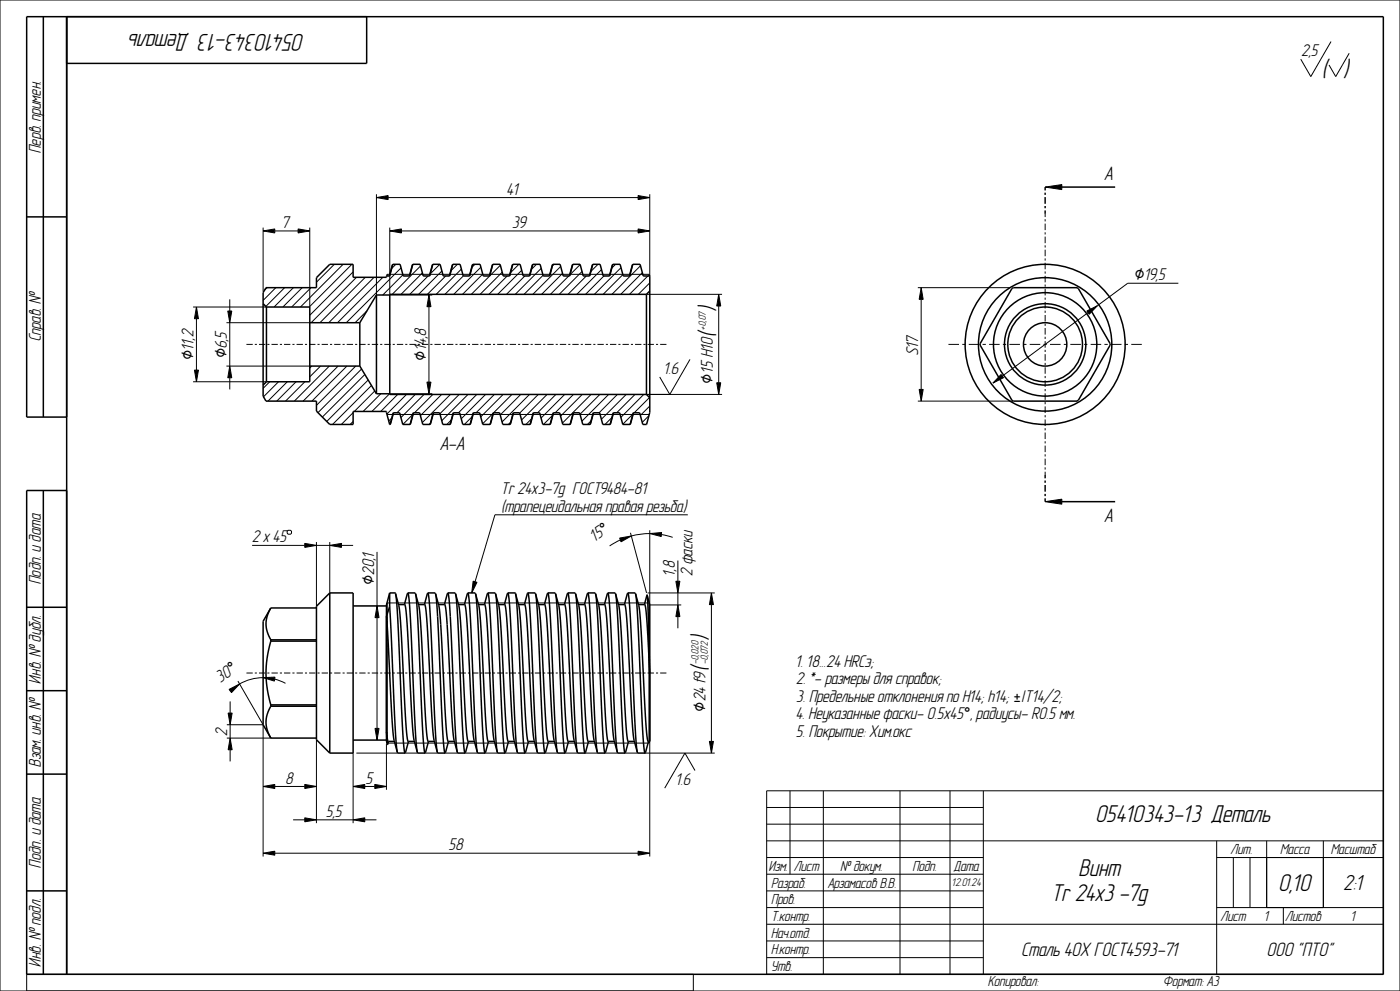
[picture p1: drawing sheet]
<svg xmlns="http://www.w3.org/2000/svg" width="420mm" height="297mm" viewBox="0 0 420 297" stroke-linecap="round" stroke-linejoin="round" font-family="sans-serif">
<g fill="#000">
<path d="M112.9 59.2l3.5-.6v1.2zM191.4 58.6l3.5 .6-3.5 .6zM313.5 56.1l5-.8v1.5zM78.9 69.2l3.5-.6v1.2zM89.4 68.6l3.5 .6-3.5 .6zM116.9 69.2l3.5-.6v1.2zM191.4 68.6l3.5 .6-3.5 .6zM58.9 92l.6 3.5h-1.2zM68.3 93.2h1.2l-.6 3.5zM128.7 88.4l.6 3.5h-1.2zM215.6 88.2l.6 3.5h-1.2zM276.4 86.2l.6 3.5h-1.2z"/>
<path d="M326 93.2l3.2-1.6-2.4 2.6zM58.3 110.9h1.2l-.6 3.5zM68.9 109.7l.6 3.5h-1.2zM128.1 114.5h1.2l-.6 3.5zM215 114.7h1.2l-.6 3.5zM300.3 112.2l.7 1-3.1 1.6zM275.8 116.7h1.2l-.6 3.5zM194.9 159.9l3.6-.3-.1 1.2zM313.5 150.3l5-.7v1.5zM91.4 162.9l3.5 .6-3.5 .6zM98.9 163.5l3.5-.6v1.2zM141.9 174.2l1.2 .3-1.6 3.2z"/>
<path d="M185.9 161.3l3.5-.7-3.1 1.8zM202.8 174.2h1.2l-.6 3.5zM213.4 177.7l.6 3.5h-1.2zM113.1 181.6l.6 3.5h-1.2zM203.4 181.3l.6 3.5h-1.2zM68.4 213.7h1.2l-.6 3.5zM68.7 206.6l3.2-1.6-2.5 2.6zM78.9 203.1l3.6-.2-.2 1.2zM69 221.2l.6 3.5h-1.2zM78.9 235.7l3.5-.6v1.2zM91.4 235.1l3.5 .6-3.5 .6zM105.9 235.7l3.5-.6v1.2z"/>
<path d="M112.5 218.3h1.2l-.6 3.5zM112.4 235.1l3.5 .6-3.5 .6zM212.8 222.2h1.2l-.6 3.5zM78.9 255.7l3.5-.6v1.2zM91.4 245.1l3.5 .6-3.5 .6zM105.9 245.7l3.5-.6v1.2zM191.4 255.1l3.5 .6-3.5 .6z"/>
</g>
<g fill="none" stroke="#000" stroke-width=".3">
<path d="M0 0h420v297h-420zM399.3 12.5l-6.1 10.5-3-5.3M404.8 16l-4.1 7-2-3.5M112.9 59.2l3.5-.6v1.2zM112.9 58.2v30.2M116.4 59.2h75M191.4 58.6l3.5 .6-3.5 .6zM194.9 58.2v24.6M313.5 56.1l5-.8v1.5zM78.9 69.2l3.5-.6v1.2zM78.9 68.2v19.2M82.4 69.2h7"/>
<path d="M89.4 68.6l3.5 .6-3.5 .6zM92.9 68.2v23.8M100.3 79.2l-5.4 5.4M102.9 79.2l-12.8 12.8M105.6 79.2l-12.8 12.8M116.9 69.2l3.5-.6v1.2zM116.9 68.2v20M118.8 79.2l-1.3 1.3M120.4 69.2h71M124 79.2l-.2 .3M126.2 79.7l-8.5 8.5M131.9 79.2l-2.8 2.9"/>
<path d="M137.2 79.2l-1.9 1.9M142.5 79.2l-.9 .9M150.1 79.5l-8.7 8.7M155.7 79.2l-2.5 2.5M160.9 79.2l-1.5 1.5M166.2 79.2l-.5 .5M168.2 79.9l-8.3 8.3M174.1 79.3l-3.1 3M179.4 79.2l-2.1 2.1M184.7 79.2l-1.2 1.2M189.9 79.2l-.1 .2M191.4 68.6l3.5 .6-3.5 .6z"/>
<path d="M192.1 79.6l-8.5 8.6M313.5 64.1v.9M313.5 65.7v.7M313.5 67v2M313.5 69.6v.7M313.5 70.9v2M313.5 73.5v.7M313.5 74.8v2M313.5 77.4v.7M313.5 78.7v2M57.9 92h22M58.9 92l.6 3.5h-1.2z"/>
<path d="M58.9 95.5v15.4M67.9 96.7h25M68.3 93.2h1.2l-.6 3.5zM68.9 89.7v3.5M68.9 96.7v13M80.1 86.2l-.7 .8M82.7 86.2l-3.8 3.8M85.4 86.2l-5.6 5.6M88 86.2l-5.8 5.8M90.7 86.2l-5.8 5.8M93.3 86.2l-5.8 5.8M105.9 81.5l-13 13"/>
<path d="M106.9 83.1l-13.6 13.6M109.6 83.1l-13.6 13.6M110.1 93.2l-3.6 3.5M112.2 83.1l-13.6 13.6M114.9 83.1l-13.6 13.6M116.1 82.2h78.7M116.9 88.4h12.8M120.3 80.3l-16.4 16.4M120.9 82.4l-6.1 6M126.7 81.8l-6.4 6.4M128.4 82.7l-5.5 5.5M128.7 88.4l.6 3.5h-1.2z"/>
<path d="M128.7 91.9v22.6M132.6 81.2l-7 7M133.7 82.7l-5.5 5.5M138.4 80.6l-7.6 7.6M139 82.7l-5.5 5.5M144.3 80.1l-8.2 8.1M144.8 82.2l-6 6M150.7 81.6l-6.7 6.6M152.2 82.7l-5.5 5.5M156.5 81l-7.2 7.2M157.4 82.7l-5.5 5.5M162.4 80.4l-7.8 7.8"/>
<path d="M162.9 82.5l-5.7 5.7M168.8 81.9l-6.3 6.3M170.6 82.7l-5.5 5.5M174.6 81.4l-6.8 6.8M175.9 82.7l-5.5 5.5M180.5 80.8l-7.5 7.4M181.2 82.7l-5.5 5.5M186.3 80.2l-8 8M186.9 82.3l-6 5.9M192.7 81.7l-6.5 6.5M193.9 88.2h22.7M194.4 82.7l-5.5 5.5"/>
<path d="M194.9 84.8l-3.4 3.4M215.6 88.2l.6 3.5h-1.2zM215.6 91.7v23M275.4 86.2h27.7M276.4 86.2l.6 3.5h-1.2zM276.4 89.7v27M313.5 81.4v.6M313.5 82.7v1.9M313.5 85.3v.6M313.5 86.6v1.9M313.5 89.2v.6M313.5 90.5v1.9"/>
<path d="M313.5 93.1v.7M313.5 94.4v2M313.5 97v.7M313.5 98.3v2M326 93.2l3.2-1.6-2.4 2.6zM326.4 93.7l-25.7 19M353.5 84.9h-15.2l-9.1 6.7M57.9 114.4h22M58.3 110.9h1.2l-.6 3.5zM67.9 109.7h25M68.9 109.7l.6 3.5h-1.2zM68.9 113.2v3.5"/>
<path d="M73.9 103.2h1.9M76.4 103.2h.7M77.7 103.2h1.9M80.2 103.2h.6M80.9 114.4l-2 2M81.5 103.2h1.8M83.6 114.4l-4.5 4.5M84 103.2h.6M85.2 103.2h1.9M86.2 114.4l-5.8 5.8M87.7 103.2h.7M88.8 114.4l-5.8 5.8"/>
<path d="M89 103.2h1.9M91.5 114.4l-5.8 5.8M91.5 103.2h.6M92.7 103.2h1.9M93.5 109.7l-.6 .6M95.3 103.2h.6M96.2 109.7l-3.3 3.2M96.5 103.2h1.9M98.8 109.7l-10.5 10.5M99 103.2h.6M100.3 103.2h1.8M101.4 109.7l-10.5 10.5"/>
<path d="M102.8 103.2h.6M104 103.2h1.9M104.1 109.7l-10.5 10.5M106.5 103.2h.7M106.7 109.7l-11.8 11.8M107.8 103.2h1.9M108.5 110.6l-13.1 13.1M109.5 112.2l-12.8 12.8M110.3 103.2h.6M110.5 113.9l-12.5 12.4M111.4 115.5l-11.6 11.7M111.5 103.2h1.9"/>
<path d="M112.4 117.2l-6.1 6.1M114.1 103.2h.6M114.2 118l-5.3 5.3M115.3 103.2h1.9M116.9 118l-5.3 5.3M116.9 118h12.8M117.8 103.2h.6M119.1 103.2h1.9M119.3 118.2l-5.1 5.1M121.6 103.2h.6M121.9 118.2l-5.8 5.9M122.8 103.2h1.9"/>
<path d="M124.6 118.2l-5.5 5.5M125.3 103.2h.7M126.6 103.2h1.9M127.2 118.2l-6.9 6.9M128.1 114.5h1.2l-.6 3.5zM129.1 103.2h.6M129.9 118.2l-5.5 5.5M130.3 103.2h1.9M132.5 118.2l-6.4 6.4M132.9 103.2h.6M134.1 103.2h1.9M135.1 118.2l-8.4 8.5"/>
<path d="M136.6 103.2h.6M137.8 118.2l-5.8 5.8M137.9 103.2h1.9M140.4 103.2h.6M140.4 118.2l-7.9 7.9M141.6 103.2h1.9M143 118.2l-5.5 5.5M144.1 103.2h.7M145.4 103.2h1.9M145.7 118.2l-7.3 7.3M147.9 103.2h.6M148.3 118.2l-5.5 5.5"/>
<path d="M149.2 103.2h1.8M150.9 118.2l-6.7 6.7M151.7 103.2h.6M152.9 103.2h1.9M153.6 118.2l-5.5 5.5M155.4 103.2h.6M156.2 118.2l-6.1 6.2M156.7 103.2h1.9M158.9 118.2l-8.3 8.2M159.2 103.2h.6M160.4 103.2h1.9M161.5 118.2l-5.6 5.6"/>
<path d="M162.9 103.2h.7M164.1 118.2l-7.6 7.7M164.2 103.2h1.9M166.7 103.2h.6M166.8 118.2l-5.5 5.5M168 103.2h1.8M169.4 118.2l-7.1 7.1M170.5 103.2h.6M171.7 103.2h1.9M172 118.2l-5.5 5.5M174.2 103.2h.7M174.7 118.2l-6.5 6.5"/>
<path d="M175.5 103.2h1.9M177.3 118.2l-8.6 8.6M178 103.2h.6M179.2 103.2h1.9M179.9 118.2l-5.9 5.9M181.8 103.2h.6M182.6 118.2l-8 8M183 103.2h1.9M185.2 118.2l-5.5 5.5M185.5 103.2h.6M186.8 103.2h1.8M187.9 118.2l-7.5 7.5"/>
<path d="M189.3 103.2h.6M190.5 118.2l-5.5 5.5M190.5 103.2h1.9M193 103.2h.7M193.1 118.2l-6.8 6.9M193.9 118.2h22.7M194.3 103.2h1.9M194.9 119.1l-4.6 4.6M196.8 103.2h.6M198 103.2h1.9M207 107.7l-6.1 10.5-3-5.2M215 114.7h1.2l-.6 3.5z"/>
<path d="M275.8 116.7h1.2l-.6 3.5zM284.5 103.2h3.2M288.7 103.2h1M290.6 103.2h3.2M294.8 103.2h1M296.7 103.2h3.2M300.3 112.2l.7 1-3.1 1.6zM300.9 103.2h.9M302.8 103.2h3.2M307 103.2h.9M308.9 103.2h3.2M313.1 103.2h.9"/>
<path d="M313.5 100.9v.7M313.5 102.2v2M313.5 104.8v.7M313.5 106.1v2M313.5 108.8v.6M313.5 110.1v1.9M313.5 112.7v.6M313.5 114v1.9M313.5 116.6v.6M313.5 117.9v1.9M315 103.2h3.2M319.1 103.2h1"/>
<path d="M321.1 103.2h3.2M325.2 103.2h1M327.2 103.2h3.2M331.3 103.2h1M333.3 103.2h3.1M337.4 103.2h1M339.4 103.2h3.1M105.9 123.7l-3.5 3.5M105.9 126.3l-.9 .9M116.1 124.2h78.7M117.6 125.2l-1 1M123.8 124.2l-2.9 3"/>
<path d="M129.1 126.8l-.3 .4M135.4 125.9l-1.4 1.3M141.7 124.9l-2.4 2.3M147.9 123.9l-3.1 3.1M153.2 126.5l-.7 .7M159.5 125.5l-1.7 1.7M165.8 124.5l-2.8 2.7M171.1 127.1l-.2 .1M177.3 126.1l-1.1 1.1M183.6 125.1l-2.1 2.1M189.9 124.1l-3.1 3.1M194.7 124.6l-2 2"/>
<path d="M194.9 121.7l-2.8 2.8M275.4 120.2h28.6M313.5 120.5v.6M313.5 121.8v2M313.5 124.4v.7M313.5 125.7v2M313.5 128.3v.7M313.5 129.6v2M313.5 132.2v.7M313.5 133.5v2M313.5 136.2v.6M313.5 137.5v1.9"/>
<path d="M86.4 158.9h.8l.3 .3v.6l-.3 .3h-.8l-.3-.3v-.6zM189.1 159.7l4.9 18M194.9 159.9l3.6-.3-.1 1.2zM194.9 159.9l-2.8 .2-2.7 .5M194.9 158.9v22.4h9.5M206.3 154.3h-57.8l-6 20M313.5 150.3l5-.7v1.5zM313.5 140.1v.6M313.5 141.4v.9M75.6 163.5h15.8M91.4 162.9l3.5 .6-3.5 .6zM94.9 162.5v19.2"/>
<path d="M94.9 163.5h4M98.9 163.5l3.5-.6v1.2zM98.9 162.5v15.2M102.4 163.5h3.5M113.1 165.4v16.2M141.9 174.2l1.2 .3-1.6 3.2zM185.9 161.3l3.5-.7-3.1 1.8zM186.1 161.8l-3.2 1.8M194.3 177.7h20.1M198.4 160.2l3.4 .8M202.8 174.2h1.2l-.6 3.5zM203.4 168v6.2"/>
<path d="M203.4 177.7v3.6M213.4 177.7l.6 3.5h-1.2zM113.1 181.6l.6 3.5h-1.2zM113.1 185.1v33.2M116.1 180.7h3.2M119.4 180.7h5.9M125.4 180.7h5.9M131.4 180.7h5.9M137.4 180.7h5.9M143.4 180.7h5.9M149.4 180.7h29.9M179.4 180.7h5.9"/>
<path d="M185.4 180.7h9.4M203.4 181.3l.6 3.5h-1.2zM203.4 184.8v3.5M213.4 181.2v41M68 217.2h10.9v39.5M68.4 213.7h1.2l-.6 3.5zM68.7 206.6l3.2-1.6-2.5 2.6zM69 210.2v3.5M69 217.2v4M71.4 204.1l7.5 13M73.9 201.7h1.9M76.4 201.7h.7"/>
<path d="M77.7 201.7h1.9M78.9 203.1l3.6-.2-.2 1.2zM78.9 203.1a14.1 14.1 0 0 0-7 1.9M80.2 201.7h.6M81.5 201.7h1.8M82.4 203.5l3.2 1.3M84 201.7h.6M85.2 201.7h1.9M87.7 201.7h.7M89 201.7h1.9M91.5 201.7h.6M92.7 201.7h1.9"/>
<path d="M95.3 201.7h.6M96.5 201.7h1.9M99 201.7h.6M100.3 201.7h1.8M102.8 201.7h.6M104 201.7h1.9M106.5 201.7h.7M107.8 201.7h1.9M110.3 201.7h.6M111.5 201.7h1.9M112.5 218.3h1.2l-.6 3.5zM114.1 201.7h.6"/>
<path d="M115.3 201.7h1.9M117.8 201.7h.6M119.1 201.7h1.9M121.6 201.7h.6M122.8 201.7h1.9M125.3 201.7h.7M126.6 201.7h1.9M129.1 201.7h.6M130.3 201.7h1.9M132.9 201.7h.6M134.1 201.7h1.9M136.6 201.7h.6"/>
<path d="M137.9 201.7h1.9M140.4 201.7h.6M141.6 201.7h1.9M144.1 201.7h.7M145.4 201.7h1.9M147.9 201.7h.6M149.2 201.7h1.8M151.7 201.7h.6M152.9 201.7h1.9M155.4 201.7h.6M156.7 201.7h1.9M159.2 201.7h.6"/>
<path d="M160.4 201.7h1.9M162.9 201.7h.7M164.2 201.7h1.9M166.7 201.7h.6M168 201.7h1.8M170.5 201.7h.6M171.7 201.7h1.9M174.2 201.7h.7M175.5 201.7h1.9M178 201.7h.6M179.2 201.7h1.9M181.8 201.7h.6"/>
<path d="M183 201.7h1.9M185.5 201.7h.6M186.8 201.7h1.8M189.3 201.7h.6M190.5 201.7h1.9M193 201.7h.7M194.3 201.7h1.9M196.8 201.7h.6M198 201.7h1.9M68 221.2h13.2M69 221.2l.6 3.5h-1.2zM69 224.7v3.5"/>
<path d="M78.9 235.7l3.5-.6v1.2zM82.4 235.7h9M91.4 235.1l3.5 .6-3.5 .6zM94.9 221.7v25M105.9 235.7l3.5-.6v1.2zM105.9 225.7v21M106.9 225.7h12.4M109.4 235.7h3M112.4 235.1l3.5 .6-3.5 .6zM115.9 223v13.7M116.1 222.7h2.4M118.6 222.7h5.9"/>
<path d="M121.5 225.7h3.8M124.6 222.7h5.9M127.5 225.7h3.8M130.6 222.7h5.9M133.5 225.7h3.8M136.6 222.7h5.9M139.5 225.7h3.8M142.6 222.7h5.9M145.5 225.7h3.8M148.6 222.7h5.9M151.5 225.7h3.8M154.6 222.7h5.9"/>
<path d="M157.5 225.7h3.8M160.6 222.7h5.9M163.5 225.7h3.8M166.6 222.7h5.9M169.5 225.7h3.8M172.6 222.7h5.9M175.5 225.7h3.8M178.6 222.7h5.9M181.5 225.7h3.8M184.6 222.7h5.9M187.5 225.7h3.8M190.6 222.7h4.2"/>
<path d="M193.5 225.7h20.9M194.9 222.1v34.6M208.5 230.9l-3-5.2-6.1 10.5M212.8 222.2h1.2l-.6 3.5zM230 237h185v55h-185zM237 237v25M247 237v55M270 237v55M285 237v55M295 237v55M78.9 255.7l3.5-.6v1.2zM82.4 255.7h109"/>
<path d="M87.9 245.7h3.5M91.4 245.1l3.5 .6-3.5 .6zM94.9 245.7h11M105.9 245.7l3.5-.6v1.2zM109.4 245.7h3.5M191.4 255.1l3.5 .6-3.5 .6zM230 242h65M230 247h65M230 252h185M230 257h65M365 257h50M365 252v40"/>
<path d="M370 257v15M375 257v15M380 252v20M397 252v20M230 262h65M230 267h65M230 272h65M230 277h185M365 272h50M385 272v5M8 297v-5h200v5M230 282h65"/>
<path d="M230 287h65"/>
</g>
<g fill="none" stroke="#000" stroke-width=".45">
<path d="M13 5v120M20 5v287M110 5v14h-90M313.5 56.1v1M313.5 57.7v.7M313.5 59.1v2M318.5 56.1h16M8 65h12M117.8 79.2l-.9 3.5h-.9l-.1 .4h-10v-3.9h-7l-4 4v3h-15.1l-.9 1.5v31l.9 1.5h15.1v3l4 4h7v-3.9h10l1.1 3.9M117.8 79.2l-1 3.5M117.8 79.2h2.2l1 3.5h1.9l.9-3.5M123.8 79.2l-1 3.5"/>
<path d="M123.8 79.2h2.2l1 3.5h1.9l.9-3.5M129.8 79.2l-1 3.5M129.8 79.2h2.2l1 3.5h1.9l.9-3.5M135.8 79.2l-1 3.5M135.8 79.2h2.2l1 3.5h1.9l.9-3.5M141.8 79.2l-1 3.5M141.8 79.2h2.2l1 3.5h1.9l.9-3.5M147.8 79.2l-1 3.5M147.8 79.2h2.2l1 3.5h1.9l.9-3.5M153.8 79.2l-1 3.5M153.8 79.2h2.2l1 3.5h1.9l.9-3.5M159.8 79.2l-1 3.5"/>
<path d="M159.8 79.2h2.2l1 3.5h1.9l.9-3.5M165.8 79.2l-1 3.5M165.8 79.2h2.2l1 3.5h1.9l.9-3.5M171.8 79.2l-1 3.5M171.8 79.2h2.2l1 3.5h1.9l.9-3.5M177.8 79.2h2.2l1 3.5h1.9l.9-3.5M177.8 79.2l-1 3.5M183.8 79.2h2.2l1 3.5h1.9l.9-3.5M183.8 79.2l-1 3.5M189.8 79.2h2.2l1 3.5 1.9 .1v40.8l-.9 3.6h-1.2l-.9-3.5h-1.9l-1 3.5M189.8 79.2l-1 3.5M313.5 61.7v.7"/>
<path d="M313.5 63.1v1M78.9 91l1 1M79.9 92v22.4M79.9 92h13v22.4h-13M92.9 96.7h15M107.9 96.7v13M112.9 88.4l-5 8.3M112.9 88.4v29.6M112.9 88.4h4M116.1 82.2v.5M193.9 88.2h-77v30h77M193.9 88.2v30"/>
<path d="M194.8 82.2v.5M194.9 82.7h-.1M194.9 87.2l-1 1M303.6 86.4l.4-.2h19.1l.4 .2 9.5 16.7-9.5 16.9-.4 .2h-19.1l-.4-.2-9.6-16.7zM79.9 114.4l-1 1M92.9 109.7h15M107.9 109.7l5 8.3M112.9 118h4M193.9 118.2l1 1M20 125h-12v-120h407v287h-407v-145h12M117 127.2l1-3.5h1.9l.9 3.5h2.2M118 123.7l-1 3.5"/>
<path d="M123 127.2l1-3.5h1.9l.9 3.5h2.2M124 123.7l-1 3.5M129 127.2l1-3.5h1.9l.9 3.5h2.2M130 123.7l-1 3.5M135 127.2l1-3.5h1.9l.9 3.5h2.2M136 123.7l-1 3.5M141 127.2l1-3.5h1.9l.9 3.5h2.2M142 123.7l-1 3.5M147 127.2l1-3.5h1.9l.9 3.5h2.2M148 123.7l-1 3.5M153 127.2l1-3.5h1.9l.9 3.5h2.2M154 123.7l-1 3.5"/>
<path d="M159 127.2l1-3.5h1.9l.9 3.5h2.2M160 123.7l-1 3.5M165 127.2l1-3.5h1.9l.9 3.5h2.2M166 123.7l-1 3.5M171 127.2l1-3.5h1.9l.9 3.5h2.2M172 123.7l-1 3.5M177 127.2l1-3.5h1.9l.9 3.5h2.2M178 123.7l-1 3.5M183 127.2l1-3.5h1.9l.9 3.5h2.2M184 123.7l-1 3.5M190 123.7l-1 3.5M13 147v145"/>
<path d="M313.5 142.3v1M313.5 144v.7M313.5 145.3v2M313.5 148v.7M313.5 149.3v1M318.5 150.3h16M98.9 177.7l-4 4v40l4 4M98.9 177.7h7v48h-7M98.9 177.7v48M116.9 177.7h1.6l.2 .3M116.9 177.7l-1 3.6v40.8l.3 1.1M116.9 177.7v4"/>
<path d="M118.7 178a952 952 0 0 1 2.2 42.3l.3 4.4 .3 1M118.7 178l1 3.9 .4 3.3 2 35.6 .3 1.4h1.9M122.3 177.7l.1 .1a570.6 570.6 0 0 1 2 37.2l.8 10.4M122.3 177.7l-1 3.5M122.3 177.7h2.2l.2 .3M124.7 178a952 952 0 0 1 2.2 42.3l.3 4.4 .3 1M124.7 178l1 3.9 .4 3.3 2 35.6 .3 1.4h1.9M128.3 177.7l.1 .1a570.6 570.6 0 0 1 2 37.2l.8 10.4M128.3 177.7l-1 3.5M128.3 177.7h2.2l.2 .3M130.7 178l1.1 4.3 .6 8.4a476.9 476.9 0 0 0 1.9 31l.2 .5h1.8M130.7 178l.6 6.3 .7 17.4a237.1 237.1 0 0 0 1.4 23.9l.1 .1"/>
<path d="M134.3 177.7a27.9 27.9 0 0 1 .8 7.3l.8 18.6a258.9 258.9 0 0 0 1.3 21.8M134.3 177.7l-1 3.5M134.3 177.7h2.2l.2 .3M136.7 178a952 952 0 0 1 2.2 42.3l.3 4.4 .3 1M136.7 178l1 3.9 .4 3.3 2 35.6 .3 1.4h1.9M140.3 177.7l.1 .1a570.6 570.6 0 0 1 2 37.2l.8 10.4M140.3 177.7l-1 3.5M140.3 177.7h2.2l.2 .3M142.7 178a952 952 0 0 1 2.2 42.3l.3 4.4 .3 1M142.7 178l1 3.9 .4 3.3 2 35.6 .3 1.4h1.9M146.3 177.7l.1 .1a570.6 570.6 0 0 1 2 37.2l.8 10.4M146.3 177.7l-1 3.5"/>
<path d="M146.3 177.7h2.2l.2 .3M148.7 178l1 3.9 .4 3.3 2 35.6 .3 1.4h1.9M148.7 178a952 952 0 0 1 2.2 42.3l.3 4.4 .3 1M152.3 177.7h2.2l.2 .3M152.3 177.7l.1 .1a570.6 570.6 0 0 1 2 37.2l.8 10.4M152.3 177.7l-1 3.5M154.7 178l1 3.9 .4 3.3 2 35.6 .3 1.4h1.9M154.7 178a952 952 0 0 1 2.2 42.3l.3 4.4 .3 1M158.3 177.7l-1 3.5M158.3 177.7l.1 .1a570.6 570.6 0 0 1 2 37.2l.8 10.4M158.3 177.7h2.2l.2 .3M160.7 178l1 3.9 .4 3.3 2 35.6 .3 1.4h1.9"/>
<path d="M160.7 178a952 952 0 0 1 2.2 42.3l.3 4.4 .3 1M164.3 177.7l.1 .1a570.6 570.6 0 0 1 2 37.2l.8 10.4M164.3 177.7l-1 3.5M164.3 177.7h2.2l.2 .3M166.7 178l1 3.9 .4 3.3 2 35.6 .3 1.4h1.9M166.7 178a952 952 0 0 1 2.2 42.3l.3 4.4 .3 1M170.3 177.7l.1 .1a570.6 570.6 0 0 1 2 37.2l.8 10.4M170.3 177.7l-1 3.5M170.3 177.7h2.2l.2 .3M172.7 178l1 3.9 .4 3.3 2 35.6 .3 1.4h1.9M172.7 178a952 952 0 0 1 2.2 42.3l.3 4.4 .3 1M176.3 177.7l.1 .1a570.6 570.6 0 0 1 2 37.2l.8 10.4"/>
<path d="M176.3 177.7l-1 3.5M176.3 177.7h2.2l.2 .3M178.7 178a952 952 0 0 1 2.2 42.3l.3 4.4 .3 1M178.7 178l1 3.9 .4 3.3 2 35.6 .3 1.4h1.9M182.3 177.7l.1 .1a570.6 570.6 0 0 1 2 37.2l.8 10.4M182.3 177.7l-1 3.5M182.3 177.7h2.2l.2 .3M184.7 178a952 952 0 0 1 2.2 42.3l.3 4.4 .3 1M184.7 178l1 3.9 .4 3.3 2 35.6 .3 1.4h1.9M188.3 177.7l.1 .1a346 346 0 0 1 1.7 30.5l.6 12 .5 5.1M188.3 177.7h2.2l.2 .3M188.3 177.7l-1 3.5"/>
<path d="M190.7 178a952 952 0 0 1 2.2 42.3l.3 4.4 .3 1M190.7 178l1 3.9 .3 2.3 1.8 33.8 .5 3.8 .1 .4h.5M194.2 178.4l-.9 2.8M194.2 178.4l.7 23.3M194.2 178.4l.7 2.9v40.9M8 182h12M81.2 182.2a8.6 8.6 0 0 0 0 9.6M81.2 192.1a32.3 32.3 0 0 0 0 19.2M81.2 182.2l-2.3 4v31l2.3 4M81.2 191.8v.3M81.2 192.1h13.7M81.2 191.8h13.7"/>
<path d="M81.2 182.2h13.7M105.9 181.6h10M116.1 180.7v42M116.9 181.7l-.9 3 .2 4a498.9 498.9 0 0 0 2 33.2l1 3.5M116.9 181.7l1 21.9a258.9 258.9 0 0 0 1.3 21.8M119.6 181.2h1.8l.4 1.4 2 35.6 .3 3.3 1.1 3.9M125.6 181.2h1.8l.4 1.4 2 35.6 .3 3.3 1.1 3.9M131.6 181.2h1.8a16.9 16.9 0 0 1 .7 6l.3 4.5a398.6 398.6 0 0 0 1.8 30.2l1 3.5M137.6 181.2h1.8l.4 1.4 2 35.6 .3 3.3 1.1 3.9M143.6 181.2h1.8l.4 1.4 2 35.6 .3 3.3 1.1 3.9M149.6 181.2h1.8l.4 1.4 2 35.6 .3 3.3 1.1 3.9M155.6 181.2h1.8l.4 1.4 2 35.6 .3 3.3 1.1 3.9"/>
<path d="M161.6 181.2h1.8l.4 1.4 2 35.6 .3 3.3 1.1 3.9M167.6 181.2h1.8l.4 1.4 2 35.6 .3 3.3 1.1 3.9M173.6 181.2h1.8l.4 1.4 2 35.6 .3 3.3 1.1 3.9M179.6 181.2h1.8l.4 1.4 2 35.6 .3 3.3 1.1 3.9M185.6 181.2h1.8l.4 1.4 2 35.6 .3 3.3 1.1 3.9M191.6 181.2h1.8l.1 .2a149.6 149.6 0 0 1 1.3 18.4l.1 1.9M194.8 180.7v42M8 207h12M81.2 211.6a8.6 8.6 0 0 0 0 9.6M81.2 211.3v.3M81.2 211.6h13.7M81.2 211.3h13.7"/>
<path d="M194.9 201.7h.1M8 232h12M81.2 221.2h13.7M105.9 221.8h10M116.6 222.2l-.4 1M118.3 222.2h-1.9l-.4-2.8 .2 3.8M119.2 225.4l.1 .3h2.2M122.6 222.2l-1.1 3.5M125.2 225.4l.1 .3h2.2M128.6 222.2l-1.1 3.5M131.2 225.4l.1 .3h2.2M134.6 222.2l-1.1 3.5"/>
<path d="M137.2 225.4l.1 .3h2.2M140.6 222.2l-1.1 3.5M143.2 225.4l.1 .3h2.2M146.6 222.2l-1.1 3.5M149.2 225.4l.1 .3h2.2M152.6 222.2l-1.1 3.5M155.2 225.4l.1 .3h2.2M158.6 222.2l-1.1 3.5M161.2 225.4l.1 .3h2.2M164.6 222.2l-1.1 3.5M167.2 225.4l.1 .3h2.2M170.6 222.2l-1.1 3.5"/>
<path d="M173.2 225.4l.1 .3h2.2M176.6 222.2l-1.1 3.5M179.2 225.4l.1 .3h2.2M182.6 222.2l-1.1 3.5M185.2 225.4l.1 .3h2.2M188.6 222.2l-1.1 3.5M191.2 225.4l.1 .3h2.2M194.6 222.2l-1.1 3.5M194.9 222.1v.1M8 267h12"/>
<circle cx="313.5" cy="103.2" r="24"/>
<circle cx="313.5" cy="103.2" r="20"/>
<circle cx="313.5" cy="103.2" r="15.5"/>
<circle cx="313.5" cy="103.2" r="12.2"/>
<circle cx="313.5" cy="103.2" r="11.2"/>
<circle cx="313.5" cy="103.2" r="6.5"/>
</g>
<text font-size="7.5" x="396.7" y="23.1">( )</text>
<g font-size="7.3">
<text x="91.2" y="10.1" transform="rotate(-180 91.2 10.1)">05410343-13 Деталь</text>
<text x="328.8" y="246.4">05410343-13 Деталь</text>
<text x="323.8" y="262.6">Винт</text>
<text x="383.8" y="267">0,10</text>
<text x="315.6" y="270.1">Tr 24х3 -7g</text>
</g>
<g font-size="7.2">
<text x="214.6" y="93.2" transform="rotate(-90 214.6 93.2)">)</text>
<text x="214.6" y="101" transform="rotate(-90 214.6 101)">(</text>
<text x="212.4" y="191.8" transform="rotate(-90 212.4 191.8)">)</text>
<text x="212.4" y="201.2" transform="rotate(-90 212.4 201.2)">(</text>
</g>
<text font-size="6.6" x="403.1" y="266.8">2:1</text>
<g font-size="5.9">
<text x="331.4" y="54.1">А</text>
<text x="132.1" y="134.8">А-А</text>
<text x="331.4" y="156.3">А</text>
<text x="306.5" y="286.5">Сталь 40Х ГОСТ4593-71</text>
<text x="380.1" y="286.5">ООО &quot;ПТО&quot;</text>
</g>
<g font-size="5.3">
<text x="340.3" y="84">⌀19,5</text>
<text x="58.1" y="107.9" transform="rotate(-90 58.1 107.9)">⌀11,2</text>
<text x="68.1" y="107.4" transform="rotate(-90 68.1 107.4)">⌀6,5</text>
<text x="127.8" y="108.1" transform="rotate(-90 127.8 108.1)">⌀14,8</text>
<text x="213.9" y="115" transform="rotate(-90 213.9 115)">⌀15 H10</text>
<text x="112.2" y="175.5" transform="rotate(-90 112.2 175.5)">⌀20,1</text>
<text x="211.7" y="213.3" transform="rotate(-90 211.7 213.3)">⌀24 f9</text>
</g>
<g font-size="5.1">
<text x="390.4" y="16.8">2,5</text>
<text x="12.3" y="45.9" transform="rotate(-90 12.3 45.9)">Перв. примен.</text>
<text x="152.1" y="58.3">41</text>
<text x="84.7" y="68.3">7</text>
<text x="153.7" y="68.3">39</text>
<text x="12.3" y="102.3" transform="rotate(-90 12.3 102.3)">Справ. №</text>
<text x="275.5" y="106.5" transform="rotate(-90 275.5 106.5)">S17</text>
<text x="199.3" y="112.1">1.6</text>
<text x="150.5" y="148.2">Tr 24х3-7g ГОСТ9484-81</text>
<text x="150.5" y="153.4">(трапецеидальная правая резьба)</text>
<text x="75.6" y="162.6">2 х 45</text>
<text x="178.4" y="162.4" transform="rotate(-34 178.4 162.4)">15°</text>
<text x="202.5" y="172.5" transform="rotate(-90 202.5 172.5)">1,8</text>
<text x="207.7" y="172.5" transform="rotate(-90 207.7 172.5)">2 фаски</text>
<text x="12.3" y="175" transform="rotate(-90 12.3 175)">Подп. и дата</text>
<text x="238.9" y="199.8">1. 18...24 HRCэ;</text>
<text x="12.3" y="204.9" transform="rotate(-90 12.3 204.9)">Инв. № дубл.</text>
<text x="66.2" y="204.6" transform="rotate(-35 66.2 204.6)">30°</text>
<text x="238.9" y="205.1">2. *- размеры для справок;</text>
<text x="238.9" y="210.3">3. Предельные отклонения по H14; h14; ±IT14/2;</text>
<text x="238.9" y="215.6">4. Неуказанные фаски- 0.5х45°, радиусы- R0.5 мм.</text>
<text x="68.2" y="220.5" transform="rotate(-90 68.2 220.5)">2</text>
<text x="238.9" y="220.8">5. Покрытие: Хим.окс</text>
<text x="12.3" y="229.8" transform="rotate(-90 12.3 229.8)">Взам. инв. №</text>
<text x="85.7" y="234.8">8</text>
<text x="109.7" y="234.8">5</text>
<text x="202.9" y="235.3">1.6</text>
<text x="97.8" y="244.8">5,5</text>
<text x="134.7" y="254.8">58</text>
<text x="12.3" y="260" transform="rotate(-90 12.3 260)">Подп. и дата</text>
<text x="12.3" y="289.9" transform="rotate(-90 12.3 289.9)">Инв. № подл.</text>
</g>
<g font-size="4.4">
<text x="369.2" y="256">Лит.</text>
<text x="384.1" y="256">Масса</text>
<text x="399.3" y="256">Масштаб</text>
<text x="230.6" y="261">Изм.</text>
<text x="238.2" y="261">Лист</text>
<text x="252.2" y="261">№ докум.</text>
<text x="273.9" y="261">Подп.</text>
<text x="286.3" y="261">Дата</text>
<text x="231.4" y="266">Pазраб.</text>
<text x="248.4" y="266">Арзамасов В.В.</text>
<text x="231.4" y="271">Пров.</text>
<text x="231.4" y="276">Т.контр.</text>
<text x="231.4" y="281">Нач.отд.</text>
<text x="366.2" y="276">Лист</text>
<text x="379.4" y="276">1</text>
<text x="385.6" y="276">Листов</text>
<text x="405.4" y="276">1</text>
<text x="231.4" y="286">Н.контр.</text>
<text x="231.4" y="291">Утв.</text>
<text x="296.5" y="295.5">Копировал:</text>
<text x="349" y="295.5">Формат: А3</text>
</g>
<text font-size="3.4" x="285.7" y="265.7">12.01.24</text>
<g font-size="3.1">
<text x="211.8" y="98.8" transform="rotate(-90 211.8 98.8)">+0,07</text>
<text x="209.6" y="199.1" transform="rotate(-90 209.6 199.1)">-0,020</text>
<text x="212.4" y="199.1" transform="rotate(-90 212.4 199.1)">-0,072</text>
</g>
</svg>
